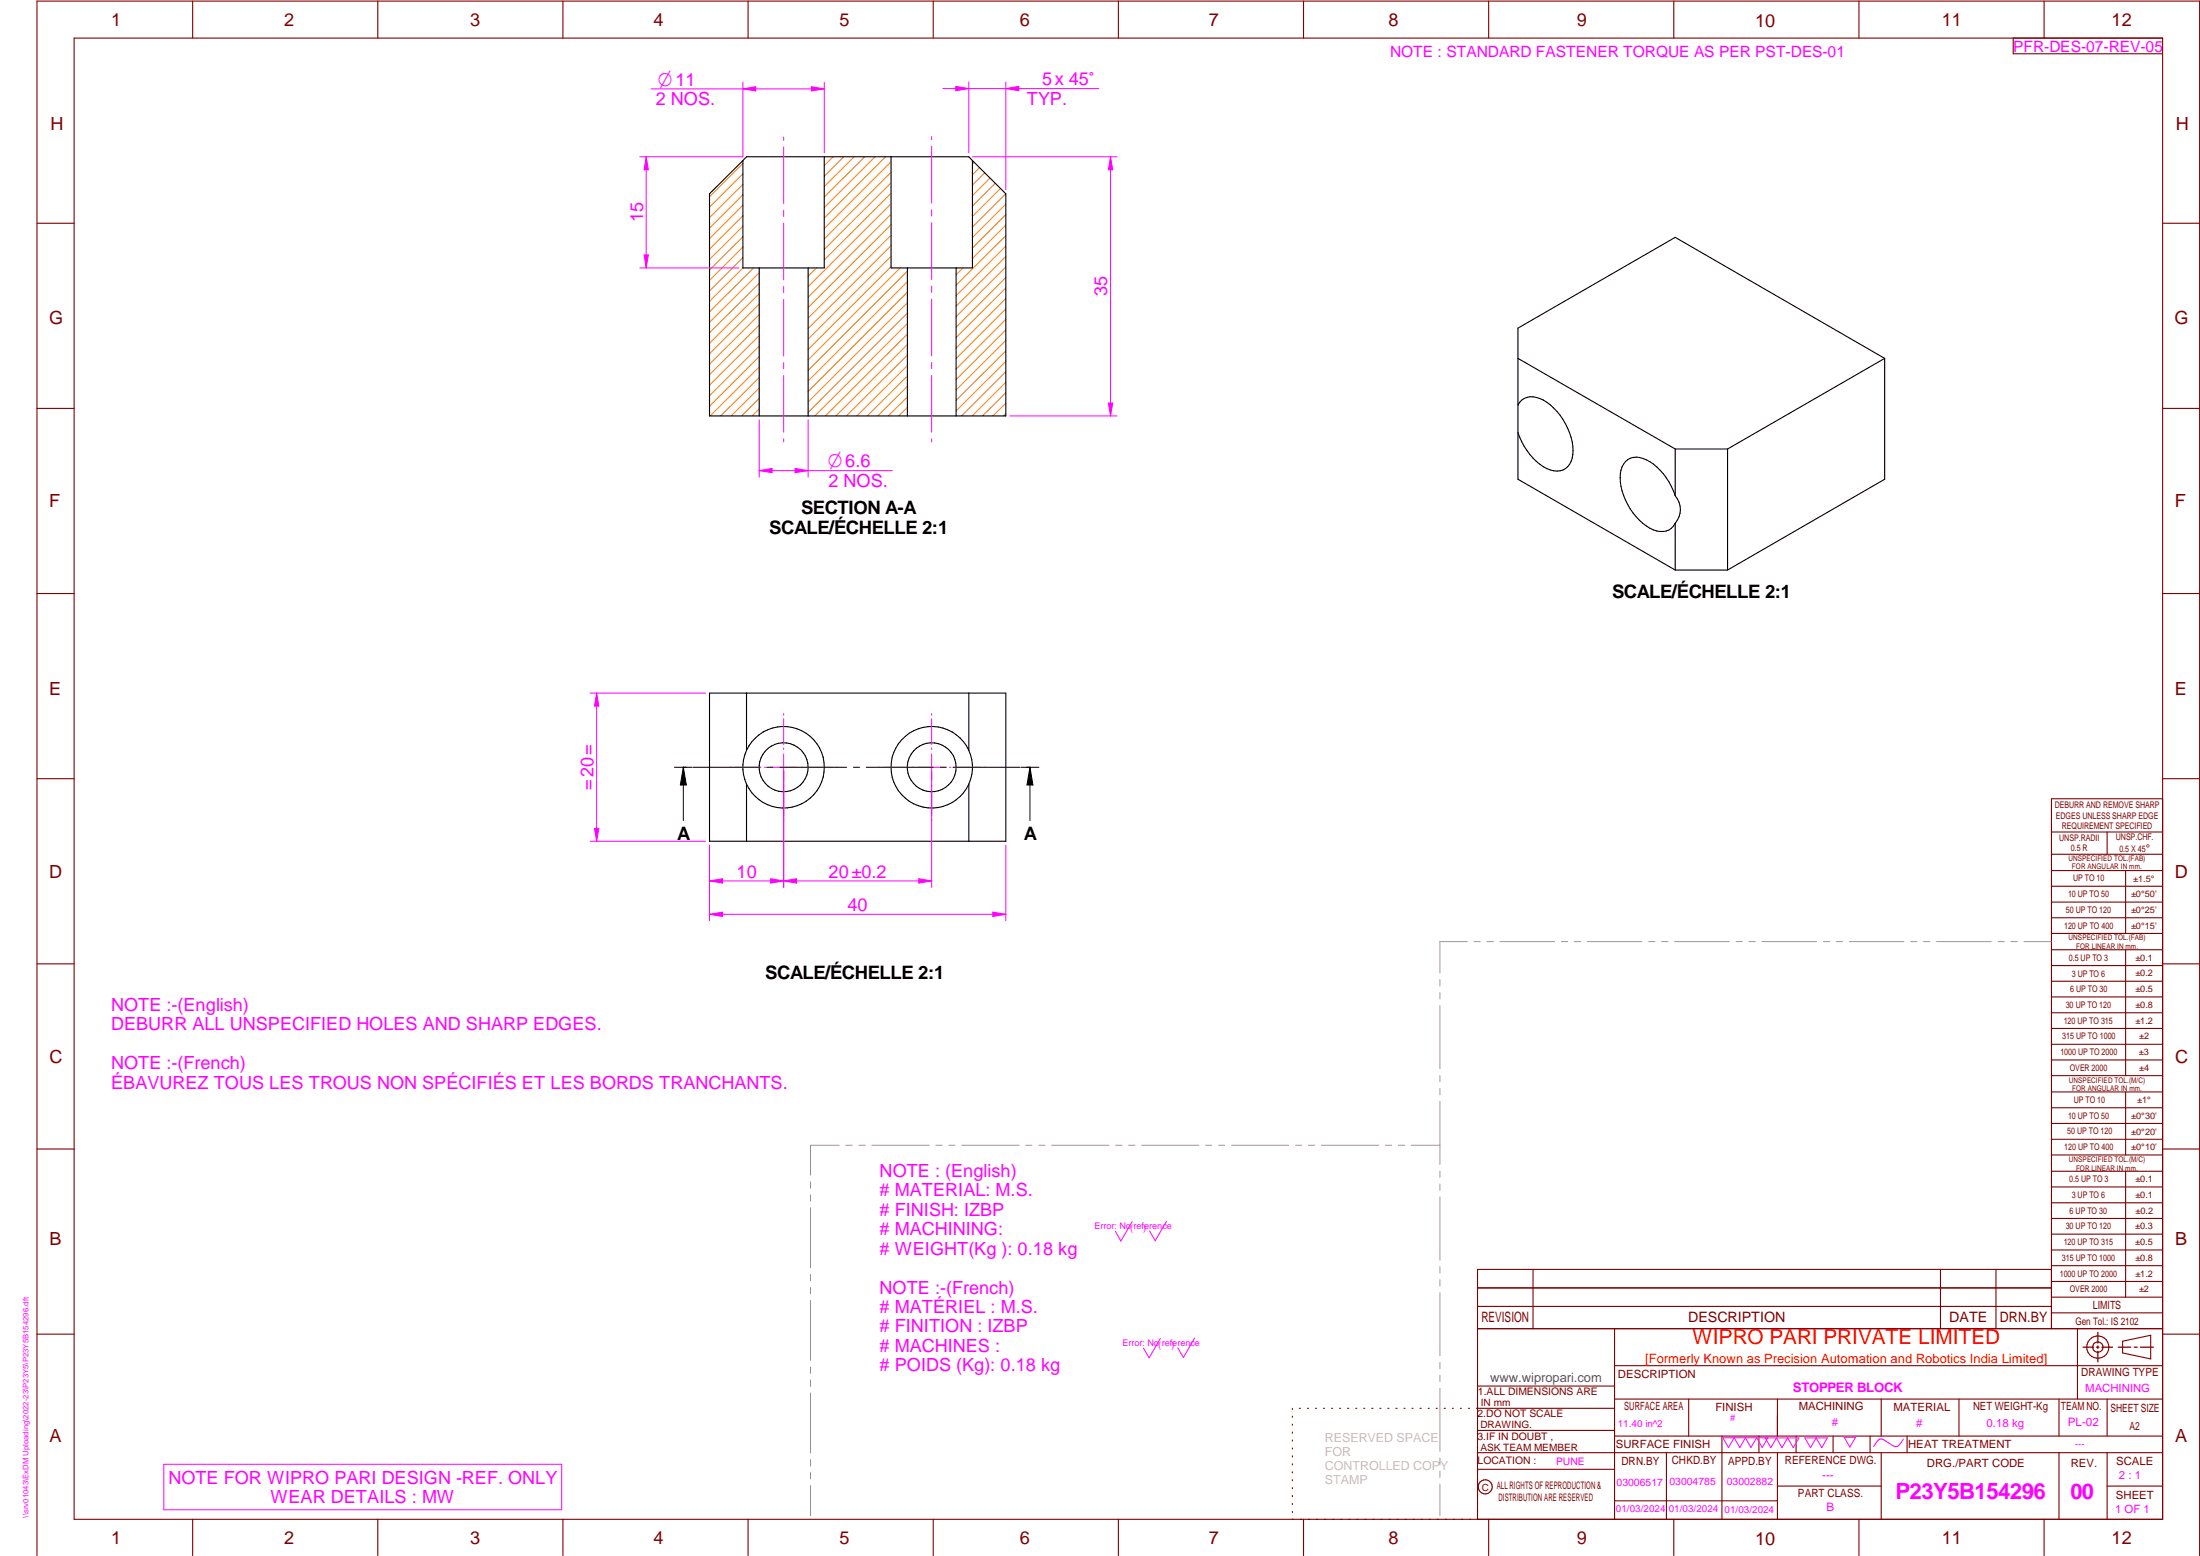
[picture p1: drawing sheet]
<svg xmlns="http://www.w3.org/2000/svg" width="594mm" height="420mm" viewBox="0 0 594 420" stroke-linecap="round" stroke-linejoin="round" font-family="sans-serif">
<g fill="none" stroke="#800000" stroke-width=".3">
<path d="M20 10.3h564v400h-564zM52 .3v10M102 .3v10M152 .3v10M202 .3v10M252 .3v10M302 .3v10M352 .3v10M402 .3v10M452 .3v10M502 .3v10M543.6 10.3v4.2h40.4"/>
<path d="M552 .3v10M10 60.3h10M584 60.3h10M10 110.3h10M584 110.3h10M10 160.3h10M584 160.3h10M10 210.3h10M584 215.7h-30v143.1M584 210.3h10M554 224.7h30M554 230.7h30"/>
<path d="M554 235.1h30M554 239.3h30M569 224.7v6M574 235.1v17M554 243.6h30M554 247.8h30M554 252.1h30M554 256.5h30M574 256.5v33.9M10 260.3h10M554 260.7h30M554 265h30"/>
<path d="M554 269.2h30M554 273.5h30M554 277.7h30M584 260.3h10M554 282h30M554 286.2h30M554 290.4h30M554 294.9h30M554 299.1h30M574 294.9v17M10 310.3h10M554 303.4h30"/>
<path d="M554 307.6h30M554 311.9h30M554 316.3h30M574 316.3v34M584 310.3h10M554 320.5h30M554 324.8h30M554 329h30M554 333.2h30M554 337.5h30M399 358.8h185M399 352.8h155"/>
<path d="M399 347.8h155M414 342.8v16M436 358.8v51.5M524 342.8v16M539 342.8v16M554 341.8h30M554 346h30M554 350.3h30M554 354.5h30M554 342.8h-155v67.5M561 358.8v19M10 360.3h10"/>
<path d="M399 374.3h37M436 368.8h148M436 377.8h148M456 377.8v10M480 377.8v10M508 377.8v10M529 377.8v10M556 377.8v10M569 377.8v10M573.2 362.2l7.6-1.6v6.3l-7.6-1.6zM584 360.3h10M349 380.3v.3"/>
<path d="M349 382.4v.3M349 384.6v.3M349 386.7v.3M349 388.8v.3M349 391v.3M349 393.1v.3M349 395.3v.3M349 397.4v.3M349 399.5v.3M350.9 380.3h.2M353.1 380.3h.2M355.2 380.3h.3"/>
<path d="M357.4 380.3h.3M359.6 380.3h.3M361.7 380.3h.3M363.9 380.3h.3M366.1 380.3h.3M368.3 380.3h.2M370.4 380.3h.3M372.6 380.3h.3M374.8 380.3h.3M376.9 380.3h.4M379.1 380.3h.3M381.3 380.3h.3"/>
<path d="M383.4 380.3h.4M385.6 380.3h.3M387.8 380.3h.3M390 380.3h.3M392.2 380.3h.3M394.3 380.3h.3M396.5 380.3h.3M398.7 380.3h37.3M399 386.2h37M399 396.7h37M436 387.8h148M450 392.3v18"/>
<path d="M465 387.8v22.5M475 387.8v4.5M480 392.3v18M485 387.8v4.5M495 387.8v4.5M505 387.8v4.5M508 392.3v18M515 387.8v4.5M556 392.3v18M569 392.3v18M584 392.3h-185M52 410.3v9.7"/>
<path d="M102 410.3v9.7M152 410.3v9.7M202 410.3v9.7M252 410.3v9.7M302 410.3v9.7M349 401.7v.3M349 403.8v.4M349 406v.3M349 408.1v.3M352 410.3v9.7M402 410.3v9.7M436 405.3h44"/>
<path d="M452 410.3v9.7M480 401.3h28M502 410.3v9.7M552 410.3v9.7M569 401.3h15M10 420v-419.7h584v419.7"/>
<circle cx="566.5" cy="363.8" r="2.99"/>
<circle cx="566.5" cy="363.7" r="1.41"/>
<circle cx="401.1" cy="401.5" r="1.9"/>
</g>
<path d="M566.5 359.7v3M562.5 363.8h2.9M566.1 363.8h.7M566.5 363.4v.7M566.5 364.9v2.8M567.6 363.8h2.9M572 363.8h3.4M576.3 363.8h.8M578 363.8h3.5" fill="none" stroke="#800000" stroke-width=".34"/>
<g fill="none" stroke="#949494" stroke-width=".27">
<path d="M396.2 254.3h-7.4v8.5M398.1 254.3h1.6M401.5 254.3h1.8M405 254.3h14.8M421.6 254.3h1.7M425.1 254.3h1.7M428.6 254.3h14.8M445.2 254.3h1.7M448.7 254.3h1.7M452.2 254.3h14.8M468.8 254.3h1.7M472.3 254.3h1.7"/>
<path d="M475.8 254.3h14.8M492.4 254.3h1.7M495.8 254.3h1.8M499.4 254.3h14.7M516 254.3h1.6M519.4 254.3h1.8M522.9 254.3h14.8M539.5 254.3h1.7M543 254.3h1.7M546.5 254.3h7.4M388.8 264.5v1.8M388.8 268.1v1.6"/>
<path d="M388.8 271.6v17M388.8 290.4v1.7M388.8 293.9v1.7M388.8 297.4v17M218.9 319.2v1.6M226.6 309.2h-7.7v8.1M228.4 309.2h1.7M231.9 309.2h1.7M235.4 309.2h15.5M252.7 309.2h1.7M256.2 309.2h1.7M259.7 309.2h15.5"/>
<path d="M277 309.2h1.7M280.5 309.2h1.7M284 309.2h15.5M301.2 309.2h1.8M304.8 309.2h1.7M308.3 309.2h15.5M325.5 309.2h1.7M329.1 309.2h1.6M332.6 309.2h15.4M349.8 309.2h1.7M353.3 309.2h1.7M356.8 309.2h15.5"/>
<path d="M374.1 309.2h1.7M377.6 309.2h1.7M381.1 309.2h7.7M388.8 316.2v1.7M388.8 319.7v1.7M218.9 322.6v1.8M218.9 326.1v16.2M388.8 323.2v17.1M218.9 344.1v1.8M218.9 347.6v1.7M218.9 351.2v16.1M388.8 342.1v1.6"/>
<path d="M388.8 345.6v1.7M388.8 349v17.1M218.9 369.1v1.7M218.9 372.6v1.8M218.9 376.1v16.2M388.8 367.9v1.7M388.8 371.4v1.7M388.8 374.9v17M218.9 394.1v1.8M218.9 397.6v1.7M388.8 393.7v1.7M388.8 397.2v1.7"/>
<path d="M218.9 401.2v8.1M388.8 400.7v8.6"/>
</g>
<g fill="none" stroke="#f0f" stroke-width=".27">
<path d="M159.4 187.2h31.1M211.6 192.7v.4M211.6 194.1v6.9M251.6 192.7v.4M251.6 194.1v6.9M197.1 207.2h.5M198.5 207.2h7M206.4 207.2h.4M208 207.2h7.2M211.6 202v.4M211.6 203.6v7.2M211.6 212v.4"/>
<path d="M211.6 213.3v7M216.4 207.2h.4M217.7 207.2h7M225.7 207.2h.4M237.1 207.2h.4M238.5 207.2h7M246.4 207.2h.4M248 207.2h7.2M251.6 202v.4M251.6 203.6v7.2M251.6 212v.4M251.6 213.3v7"/>
<path d="M256.4 207.2h.4M257.7 207.2h7M265.7 207.2h.4M159.4 227.2h31.1M160.5 223.7h1.2l-.6 3.5zM211.6 221.2v.5M251.6 221.2v.5M305.7 329.9l-3 5.2-1.5-2.6M315 329.8l-3.1 5.2-1.5-2.6M313.3 361.4l-3 5.2-1.5-2.6M322.6 361.3l-3 5.3-1.6-2.7M44.2 395.4h107.5v12.3h-107.5z"/>
<path d="M465.2 388.2h12.2l-1.5 2.7-1.6-2.7-1.5 2.7-1.5-2.7-1.5 2.7-1.5-2.7-1.5 2.7zM476.7 388.3h9.1l-1.6 2.6-1.5-2.6-1.5 2.6-1.5-2.6-1.5 2.6zM487.4 388.3h6l-1.5 2.6-1.5-2.6-1.5 2.6zM498 388.1h3.1l-1.6 2.6zM514 388.6l-1.1 1.5a1.2 1.2 0 0 1-1.8 .3l-1.8-1.2a1.55 1.55 0 0 0-1.6-.6 1.55 1.55 0 0 0-1.2 1.1l-.5 .9"/>
</g>
<g fill="none" stroke="#000" stroke-width=".3">
<path d="M191.6 187.2h80v40h-80zM201.6 187.2v15.4M261.6 187.2v15.4M201.6 211.8v15.4M201.6 202.6a11 11 0 0 1 16.8-4.1 11 11 0 0 1 0 17.3 11 11 0 0 1-16.8-4M201.6 202.6a11 11 0 0 0 0 9.2M261.6 211.8v15.4M261.6 202.6a11 11 0 0 1 0 9.2M261.6 202.6a11 11 0 0 0-16.8-4.1 11 11 0 0 0 0 17.3 11 11 0 0 0 16.8-4"/>
<circle cx="211.6" cy="207.2" r="6.6"/>
<circle cx="251.6" cy="207.2" r="6.6"/>
</g>
<path d="M160.5 223.7h1.2l-.6 3.5z" fill="#f0f"/>
<path d="M161.1 187.2l.6 3.5h-1.2z" fill="none" stroke="#f0f" stroke-width=".27"/>
<path d="M161.1 187.2l.6 3.5h-1.2z" fill="#f0f"/>
<path d="M161.1 187.2v40M211.6 208.2v31.4M191.6 237.9l3.5-.6v1.2zM191.6 228.2v11.4" fill="none" stroke="#f0f" stroke-width=".27"/>
<path d="M191.6 237.9l3.5-.6v1.2z" fill="#f0f"/>
<path d="M208.1 237.3l3.5 .6-3.5 .6z" fill="none" stroke="#f0f" stroke-width=".27"/>
<path d="M208.1 237.3l3.5 .6-3.5 .6z" fill="#f0f"/>
<path d="M211.6 208.2v31.4M251.6 208.2v31.4M191.6 237.9h20M211.6 237.9l3.5-.6v1.2z" fill="none" stroke="#f0f" stroke-width=".27"/>
<path d="M211.6 237.9l3.5-.6v1.2z" fill="#f0f"/>
<path d="M248.1 237.3l3.5 .6-3.5 .6z" fill="none" stroke="#f0f" stroke-width=".27"/>
<path d="M248.1 237.3l3.5 .6-3.5 .6z" fill="#f0f"/>
<path d="M191.6 228.2v20.4M211.6 237.9h40M271.6 228.2v20.4M191.6 246.9l3.5-.6v1.2z" fill="none" stroke="#f0f" stroke-width=".27"/>
<path d="M191.6 246.9l3.5-.6v1.2z" fill="#f0f"/>
<path d="M268.1 246.3l3.5 .6-3.5 .6z" fill="none" stroke="#f0f" stroke-width=".27"/>
<path d="M268.1 246.3l3.5 .6-3.5 .6z" fill="#f0f"/>
<g fill="none" stroke="#f0f" stroke-width=".27">
<path d="M200.6 24l3.5-.6v1.2zM200.6 22.2v20.1M211.6 37v.9M211.6 39.7v15.2M222.6 22.2v19.1M251.6 36.9v.8M251.6 39.5v15.4M211.6 56.8v1.7M251.6 56.6v1.7M211.6 60.2v15.4M211.6 77.3v1.7M251.6 60.2v15.3"/>
<path d="M251.6 77.3v1.7M211.6 80.9v15.2M211.6 97.9v1.7M251.6 80.8v15.3M251.6 97.9v1.7M211.6 101.4v15.3M211.6 118.5v.8M251.6 101.4v15.3M251.6 118.5v.8M191.6 246.9h80"/>
</g>
<g fill="none" stroke="#000" stroke-width=".27">
<path d="M182.1 207.2h4.8M184.5 207.2v14.4M184.5 207.2l.8 4.8h-1.6zM187.1 207.2h18.2M207 207.2h1.7M210.6 207.2h18M230.5 207.2h1.6M233.9 207.2h18.1M253.9 207.2h1.7M257.3 207.2h18.2M275.8 207.2h4.7M278.1 207.2l.8 4.8h-1.6z"/>
<path d="M278.1 207.2v14.4"/>
</g>
<path d="M184.5 207.2l.8 4.8h-1.6zM278.1 207.2l.8 4.8h-1.6z" fill="#000"/>
<g fill="none" stroke="#ff8000" stroke-width=".27">
<path d="M200.6 44.1l-9 9M200.6 46.9l-9 9M200.6 49.8l-9 9M200.6 52.6l-9 9M200.6 55.4l-9 9M200.6 58.3l-9 9M225 42.3l-2.4 2.4M227.8 42.3l-5.2 5.3M230.7 42.3l-8.1 8.1M233.5 42.3l-10.9 10.9M236.3 42.3l-13.7 13.7M239.1 42.3l-16.5 16.6"/>
<path d="M240.6 43.7l-18 18M240.6 46.5l-18 18M240.6 49.4l-18 18M240.6 52.2l-18 18M240.6 55l-22.4 22.4M240.6 57.8l-22.4 22.5M263.1 43.8l-.5 .5M264.5 45.3l-1.9 1.9M265.9 46.7l-3.3 3.3M267.3 48.1l-4.7 4.7M268.8 49.5l-6.2 6.1M270.2 50.9l-7.6 7.6"/>
<path d="M271.6 52.3l-9 9M271.6 55.1l-9 9M271.6 58l-9 9M200.6 61.1l-9 9M200.6 63.9l-9 9M200.6 66.7l-9 9M200.6 69.6l-9 9M200.7 72.3l-9.1 9.1M203.5 72.3l-11.9 11.9M205 73.7l-13.4 13.3M205 76.5l-13.4 13.4M205 79.3l-13.4 13.4"/>
<path d="M220.5 72.3l-2.3 2.3M240.6 60.7l-22.4 22.4M240.6 66.3l-22.4 22.4M240.6 72l-22.4 22.4M240.6 63.5l-22.4 22.4M240.6 69.2l-22.4 22.4M243.1 72.3l-24.9 24.9M245 76.1l-26.8 26.8M245 73.2l-26.8 26.8M245 78.9l-26.8 26.8M260 72.3l-1.8 1.9M271.6 60.8l-9 9"/>
<path d="M271.6 63.6l-13.4 13.4M271.6 66.5l-13.4 13.3M271.6 69.3l-13.4 13.4M271.6 72.1l-13.4 13.4M271.6 74.9l-13.4 13.4M271.6 77.8l-13.4 13.3M205 99.1l-13.2 13.2M205 82.1l-13.4 13.4M205 85l-13.4 13.3M205 87.8l-13.4 13.4M205 90.6l-13.4 13.4M205 93.4l-13.4 13.4"/>
<path d="M205 96.3l-13.4 13.4M245 98.7l-13.6 13.6M245 95.9l-16.4 16.4M245 93l-19.3 19.3M245 90.2l-22.1 22.1M245 87.4l-25 24.9M245 81.7l-26.8 26.8M245 84.5l-26.8 26.9M271.6 80.6l-13.4 13.4M271.6 83.4l-13.4 13.4M271.6 86.2l-13.4 13.5M271.6 89.1l-13.4 13.4"/>
<path d="M271.6 91.9l-13.4 13.4M271.6 94.7l-13.4 13.4M271.6 97.6l-13.4 13.4M205 110.4l-1.9 1.9M205 107.6l-4.7 4.7M205 104.8l-7.6 7.5M205 101.9l-10.4 10.4M245 110l-2.3 2.3M245 107.2l-5.1 5.1M245 104.4l-8 7.9M245 101.5l-10.8 10.8M271.6 111.7l-.6 .6"/>
<path d="M271.6 108.9l-3.5 3.4M271.6 106l-6.3 6.3M271.6 103.2l-9.1 9.1M271.6 100.4l-11.9 11.9"/>
</g>
<path d="M222.6 42.3v30h-22v-29M240.6 42.3v30h22v-29M262.6 43.3l-1-1h-60l-1 1M262.6 43.3l9 9v60h-80v-60l9-9M205 72.3v40M218.2 72.3v40M245 72.3v40M258.2 72.3v40" fill="none" stroke="#000" stroke-width=".3"/>
<path d="M200.6 24l3.5-.6v1.2z" fill="#f0f"/>
<path d="M219.1 23.4l3.5 .6-3.5 .6z" fill="none" stroke="#f0f" stroke-width=".27"/>
<path d="M219.1 23.4l3.5 .6-3.5 .6z" fill="#f0f"/>
<path d="M175.8 24h46.8M261.6 22.1v19.2M271.6 22.1v29.2M271.6 23.9l3.5-.6v1.2z" fill="none" stroke="#f0f" stroke-width=".27"/>
<path d="M271.6 23.9l3.5-.6v1.2z" fill="#f0f"/>
<path d="M258.1 23.3l3.5 .6-3.5 .6z" fill="none" stroke="#f0f" stroke-width=".27"/>
<path d="M258.1 23.3l3.5 .6-3.5 .6z" fill="#f0f"/>
<path d="M254.6 23.9h42.1M262.6 42.3h39M272.7 112.3h28.9M299.3 108.8h1.2l-.6 3.5z" fill="none" stroke="#f0f" stroke-width=".27"/>
<path d="M299.3 108.8h1.2l-.6 3.5z" fill="#f0f"/>
<path d="M299.9 42.3l.6 3.5h-1.2z" fill="none" stroke="#f0f" stroke-width=".27"/>
<path d="M299.9 42.3l.6 3.5h-1.2z" fill="#f0f"/>
<path d="M299.9 42.3v70M205 113.4v15.4M218.2 113.4v15.4M205 127.1l3.5-.6v1.1z" fill="none" stroke="#f0f" stroke-width=".27"/>
<path d="M205 127.1l3.5-.6v1.1z" fill="#f0f"/>
<path d="M214.7 126.5l3.5 .6-3.5 .5z" fill="none" stroke="#f0f" stroke-width=".27"/>
<path d="M214.7 126.5l3.5 .6-3.5 .5z" fill="#f0f"/>
<path d="M172.8 42.3h27.8M174.5 42.3l.6 3.5h-1.2zM172.8 72.3h26.8M205 127.1h36" fill="none" stroke="#f0f" stroke-width=".27"/>
<path d="M174.5 42.3l.6 3.5h-1.2z" fill="#f0f"/>
<path d="M173.9 68.8h1.2l-.6 3.5z" fill="none" stroke="#f0f" stroke-width=".27"/>
<path d="M173.9 68.8h1.2l-.6 3.5z" fill="#f0f"/>
<path d="M174.5 42.3v30" fill="none" stroke="#f0f" stroke-width=".27"/>
<path d="M409.9 96.8l42.5 24.4M508.9 96.8l-42.4 24.4M508.9 96.8l-56.5-32.7-42.5 24.5v40.8l42.5 24.5M508.9 96.8v32.6l-42.4 24.5M409.9 109.3a4.3 4.3 0 0 1 5.9-1.7 16.5 16.5 0 0 1 8.9 15.1 4.5 4.5 0 0 1-7 3.8 16.9 16.9 0 0 1-7.8-9.7M452.4 121.2v12.7M452.4 121.2h14.1M452.4 133.9a5.7 5.7 0 0 1 0 7.4M452.4 133.9a15.9 15.9 0 0 0-8.8-10.1 4.3 4.3 0 0 0-6 4.1 16.7 16.7 0 0 0 8.9 15.2 4.3 4.3 0 0 0 5.9-1.8M466.5 121.2v32.7M452.4 153.9h14.1M452.4 141.3v12.6" fill="none" stroke="#000" stroke-width=".3"/>
<text font-size="6" fill="#f0f" x="511.8" y="404.8">P23Y5B154296</text>
<text font-size="5.9" fill="#f0f" x="559.1" y="404.7">00</text>
<text font-size="5.6" fill="#f00" x="457" y="363">WIPRO PARI PRIVATE LIMITED</text>
<g font-size="5.4" fill="#f0f">
<text x="177.7" y="23.1">O11</text>
<text x="223.6" y="126.2">O6.6</text>
</g>
<g font-size="5">
<text x="216.3" y="138.9">SECTION A-A</text>
<text x="207.7" y="144.1">SCALE/ÉCHELLE 2:1</text>
<text x="435.3" y="161.5">SCALE/ÉCHELLE 2:1</text>
<text x="182.8" y="226.8">A</text>
<text x="276.5" y="226.8">A</text>
<text x="206.7" y="264.4">SCALE/ÉCHELLE 2:1</text>
</g>
<g font-size="4.9" fill="#800000">
<text x="30" y="6.9">1</text>
<text x="76.7" y="6.9">2</text>
<text x="127" y="6.9">3</text>
<text x="176.5" y="6.9">4</text>
<text x="226.7" y="6.9">5</text>
<text x="275.4" y="6.9">6</text>
<text x="326.4" y="6.9">7</text>
<text x="375" y="6.9">8</text>
<text x="425.8" y="6.9">9</text>
<text x="473.9" y="7.3">10</text>
<text x="524.3" y="6.9">11</text>
<text x="570.2" y="6.9">12</text>
<text x="13.6" y="35.1">H</text>
<text x="587.6" y="35.1">H</text>
<text x="13.2" y="87.5">G</text>
<text x="587.2" y="87.5">G</text>
<text x="13.2" y="137">F</text>
<text x="587.2" y="137">F</text>
<text x="13.2" y="187.6">E</text>
<text x="587.2" y="187.6">E</text>
<text x="13.2" y="237">D</text>
<text x="587.2" y="237">D</text>
<text x="13.4" y="287.1">C</text>
<text x="587.4" y="287.1">C</text>
<text x="13.4" y="336.2">B</text>
<text x="587.4" y="336.2">B</text>
<text x="13.4" y="389.3">A</text>
<text x="587.4" y="389.3">A</text>
<text x="30" y="416.9">1</text>
<text x="76.7" y="416.9">2</text>
<text x="127" y="416.9">3</text>
<text x="176.5" y="416.9">4</text>
<text x="226.7" y="416.9">5</text>
<text x="275.4" y="416.9">6</text>
<text x="326.4" y="416.9">7</text>
<text x="375" y="416.9">8</text>
<text x="425.8" y="416.9">9</text>
<text x="473.9" y="417.3">10</text>
<text x="524.3" y="416.9">11</text>
<text x="570.2" y="416.9">12</text>
</g>
<g font-size="4.9" fill="#f0f">
<text x="281.4" y="23">5x 45v</text>
<text x="177.1" y="28.4">2 NOS.</text>
<text x="277.3" y="28.3">TYP.</text>
<text x="173.6" y="60.1" transform="rotate(-90 173.6 60.1)">15</text>
<text x="299" y="80.1" transform="rotate(-90 299 80.1)">35</text>
<text x="223.7" y="131.4">2 NOS.</text>
<text x="160.3" y="213.4" transform="rotate(-90 160.3 213.4)">=20=</text>
<text x="198.9" y="237">10</text>
<text x="223.8" y="237">20±0.2</text>
<text x="228.8" y="246">40</text>
<text x="30" y="273">NOTE :-(English)</text>
<text x="30" y="278.3">DEBURR ALL UNSPECIFIED HOLES AND SHARP EDGES.</text>
<text x="30" y="288.8">NOTE :-(French)</text>
<text x="30" y="294">ÉBAVUREZ TOUS LES TROUS NON SPÉCIFIÉS ET LES BORDS TRANCHANTS.</text>
<text x="237.5" y="317.8">NOTE : (English)</text>
<text x="237.5" y="323"># MATERIAL: M.S.</text>
<text x="237.5" y="328.3"># FINISH: IZBP</text>
<text x="237.5" y="333.5"># MACHINING:</text>
<text x="237.5" y="338.8"># WEIGHT(Kg ): 0.18 kg</text>
<text x="237.5" y="349.3">NOTE :-(French)</text>
<text x="237.5" y="354.5"># MATÉRIEL : M.S.</text>
<text x="237.5" y="359.8"># FINITION : IZBP</text>
<text x="237.5" y="365"># MACHINES :</text>
<text x="237.5" y="370.3"># POIDS (Kg): 0.18 kg</text>
<text x="45.5" y="400.6">NOTE FOR WIPRO PARI DESIGN -REF. ONLY</text>
<text x="73.1" y="405.9">WEAR DETAILS : MW</text>
</g>
<g font-size="4.2" fill="#f0f">
<text x="375.4" y="15.4">NOTE : STANDARD FASTENER TORQUE AS PER PST-DES-01</text>
<text x="543.6" y="14">PFR-DES-07-REV-05</text>
</g>
<g font-size="3.9" fill="#800000">
<text x="400" y="357.1">REVISION</text>
<text x="455.9" y="357.1">DESCRIPTION</text>
<text x="526.4" y="357.1">DATE</text>
<text x="540" y="357.1">DRN.BY</text>
</g>
<text font-size="3.6" fill="#f0f" x="484.2" y="375.8">STOPPER BLOCK</text>
<text font-size="3.5" fill="#f00" x="444.3" y="368">[Formerly Known as Precision Automation and Robotics India Limited]</text>
<text font-size="3.5" fill="#00f" x="402.4" y="373.3">www.wipropari.com</text>
<g font-size="3.4" fill="#c0c0c0">
<text x="357.8" y="389.5">RESERVED SPACE</text>
<text x="357.8" y="393.3">FOR</text>
<text x="357.8" y="397">CONTROLLED COPY</text>
<text x="357.8" y="400.8">STAMP</text>
</g>
<g font-size="3.1" fill="#800000">
<text x="565.1" y="353.5">LIMITS</text>
<text x="562" y="371.7">DRAWING TYPE</text>
<text x="436.9" y="372.1">DESCRIPTION</text>
<text x="438.6" y="380.8">SURFACE AREA</text>
<text x="463.2" y="380.9">FINISH</text>
<text x="485.7" y="380.8">MACHINING</text>
<text x="511.3" y="380.9">MATERIAL</text>
<text x="532.8" y="380.7">NET WEIGHT-Kg</text>
<text x="556.5" y="380.7">TEAM NO.</text>
<text x="569.9" y="381.2">SHEET SIZE</text>
<text x="575" y="386.1">A2</text>
<text x="436.3" y="391">SURFACE FINISH</text>
<text x="437.8" y="395.5">DRN.BY</text>
<text x="451.4" y="395.4">CHKD.BY</text>
<text x="466.6" y="395.5">APPD.BY</text>
<text x="482" y="395.4">REFERENCE DWG.</text>
<text x="515.3" y="391.1">HEAT TREATMENT</text>
<text x="571.4" y="395.6">SCALE</text>
<text x="520.4" y="396.2">DRG./PART CODE</text>
<text x="559.2" y="396.1">REV.</text>
<text x="485.5" y="404.3">PART CLASS.</text>
<text x="571.4" y="404.7">SHEET</text>
</g>
<g font-size="3.1" fill="#f0f">
<text x="563.1" y="375.9">MACHINING</text>
<text x="494.6" y="385.1">#</text>
<text x="517.4" y="385.3">#</text>
<text x="536.4" y="385.3">0.18 kg</text>
<text x="558.4" y="385.1">PL-02</text>
<text x="492.1" y="399.4">---</text>
<text x="572.2" y="399.5">2 : 1</text>
<text x="493.2" y="407.9">B</text>
<text x="571.2" y="408.4">1 OF 1</text>
</g>
<text font-size="3" fill="#800000" x="579.5" y="230.1">°</text>
<g font-size="2.8" fill="#800000">
<text x="560.4" y="357.7">Gen Tol.: IS 2102</text>
<text x="399.1" y="376.6">1.ALL DIMENSIONS ARE</text>
<text x="399" y="382.7">2.DO NOT SCALE</text>
<text x="399" y="388.7">3.IF IN DOUBT ,</text>
<text x="399" y="395.4">LOCATION :</text>
<text x="404.2" y="402">ALL RIGHTS OF REPRODUCTION &amp;</text>
<text x="404.7" y="405.4">DISTRIBUTION ARE RESERVED</text>
</g>
<g font-size="2.8" fill="#f0f">
<text x="420.2" y="395.6">PUNE</text>
<text x="436.5" y="401.2">03006517</text>
<text x="450.8" y="400.9">03004785</text>
<text x="466.3" y="401">03002882</text>
</g>
<g font-size="2.7" fill="#800000">
<text x="399.9" y="379.7">IN mm</text>
<text x="399.7" y="385.7">DRAWING.</text>
<text x="399.7" y="391.8">ASK TEAM MEMBER</text>
<text x="400.1" y="402.5">C</text>
</g>
<g font-size="2.7" fill="#f0f">
<text x="436.9" y="385.4">11.40 in^2</text>
<text x="436.4" y="408.3">01/03/2024</text>
<text x="450.6" y="408.4">01/03/2024</text>
<text x="465.7" y="408.5">01/03/2024</text>
</g>
<g font-size="2.5" fill="#800000">
<text x="554.9" y="218.3">DEBURR AND REMOVE SHARP</text>
<text x="555.2" y="221">EDGES UNLESS SHARP EDGE</text>
<text x="556.1" y="227.1">UNSP.RADII</text>
<text x="556.8" y="223.8">REQUIREMENT SPECIFIED</text>
<text x="571.4" y="226.9">UNSP.CHF.</text>
<text x="559.2" y="229.9">0.5 R</text>
<text x="572.3" y="230.1">0.5 X 45</text>
<text x="559.8" y="238">UP TO 10</text>
<text x="576.1" y="238.1">±1.5°</text>
<text x="558.5" y="242.2">10 UP TO 50</text>
<text x="575.5" y="242.3">±0°50'</text>
<text x="557.4" y="250.7">120 UP TO 400</text>
<text x="557.9" y="246.5">50 UP TO 120</text>
<text x="575.5" y="250.7">±0°15'</text>
<text x="575.5" y="246.5">±0°25'</text>
<text x="558.7" y="259.4">0.5 UP TO 3</text>
<text x="559.5" y="263.7">3 UP TO 6</text>
<text x="576.6" y="263.6">±0.2</text>
<text x="576.6" y="259.4">±0.1</text>
<text x="559" y="267.9">6 UP TO 30</text>
<text x="576.6" y="267.9">±0.5</text>
<text x="557.8" y="272.2">30 UP TO 120</text>
<text x="576.6" y="272.2">±0.8</text>
<text x="556.9" y="280.7">315 UP TO 1000</text>
<text x="557.3" y="276.4">120 UP TO 315</text>
<text x="576.6" y="276.4">±1.2</text>
<text x="577.7" y="280.7">±2</text>
<text x="556.4" y="284.9">1000 UP TO 2000</text>
<text x="577.6" y="284.9">±3</text>
<text x="558.9" y="289.2">OVER 2000</text>
<text x="577.7" y="289.3">±4</text>
<text x="560" y="297.9">UP TO 10</text>
<text x="577.1" y="297.9">±1°</text>
<text x="558.5" y="302.1">10 UP TO 50</text>
<text x="575.5" y="302.1">±0°30'</text>
<text x="557.4" y="310.6">120 UP TO 400</text>
<text x="558.2" y="306.3">50 UP TO 120</text>
<text x="575.5" y="310.6">±0°10'</text>
<text x="575.5" y="306.4">±0°20'</text>
<text x="558.8" y="319.2">0.5 UP TO 3</text>
<text x="559.4" y="323.4">3 UP TO 6</text>
<text x="576.6" y="319.2">±0.1</text>
<text x="576.6" y="323.5">±0.1</text>
<text x="558.9" y="327.7">6 UP TO 30</text>
<text x="576.7" y="327.7">±0.2</text>
<text x="557.8" y="332">30 UP TO 120</text>
<text x="576.6" y="332">±0.3</text>
<text x="556.8" y="340.5">315 UP TO 1000</text>
<text x="557.3" y="336.3">120 UP TO 315</text>
<text x="576.6" y="336.3">±0.5</text>
<text x="576.6" y="340.5">±0.8</text>
<text x="556.2" y="344.7">1000 UP TO 2000</text>
<text x="576.6" y="344.7">±1.2</text>
<text x="558.9" y="349">OVER 2000</text>
<text x="577.6" y="349">±2</text>
</g>
<g font-size="2.5" fill="#f0f">
<text x="295.5" y="331.9">Error: No reference</text>
<text x="305.2" y="332.5">(</text>
<text x="308.7" y="332.5">)</text>
<text x="303.1" y="363.4">Error: No reference</text>
<text x="312.8" y="364">(</text>
<text x="316.3" y="364">)</text>
<text x="467.2" y="383.8">#</text>
<text x="560.4" y="390.7">---</text>
</g>
<g font-size="2.1" fill="#800000">
<text x="558.5" y="232.4">UNSPECIFIED TOL.(FAB)</text>
<text x="559.5" y="234.7">FOR ANGULAR IN mm.</text>
<text x="558.6" y="253.9">UNSPECIFIED TOL.(FAB)</text>
<text x="560.7" y="256.3">FOR LINEAR IN mm.</text>
<text x="558.7" y="292.3">UNSPECIFIED TOL.(M/C)</text>
<text x="559.6" y="294.7">FOR ANGULAR IN mm.</text>
<text x="558.7" y="313.7">UNSPECIFIED TOL.(M/C)</text>
<text x="560.6" y="316.1">FOR LINEAR IN mm.</text>
</g>
<text font-size="2.1" fill="#f0f" x="7.7" y="409.8" transform="rotate(-90 7.7 409.8)">\\srv01043\ExDM Uploading\2022-23\P23Y5\P23Y5B154296.dft</text>
</svg>
